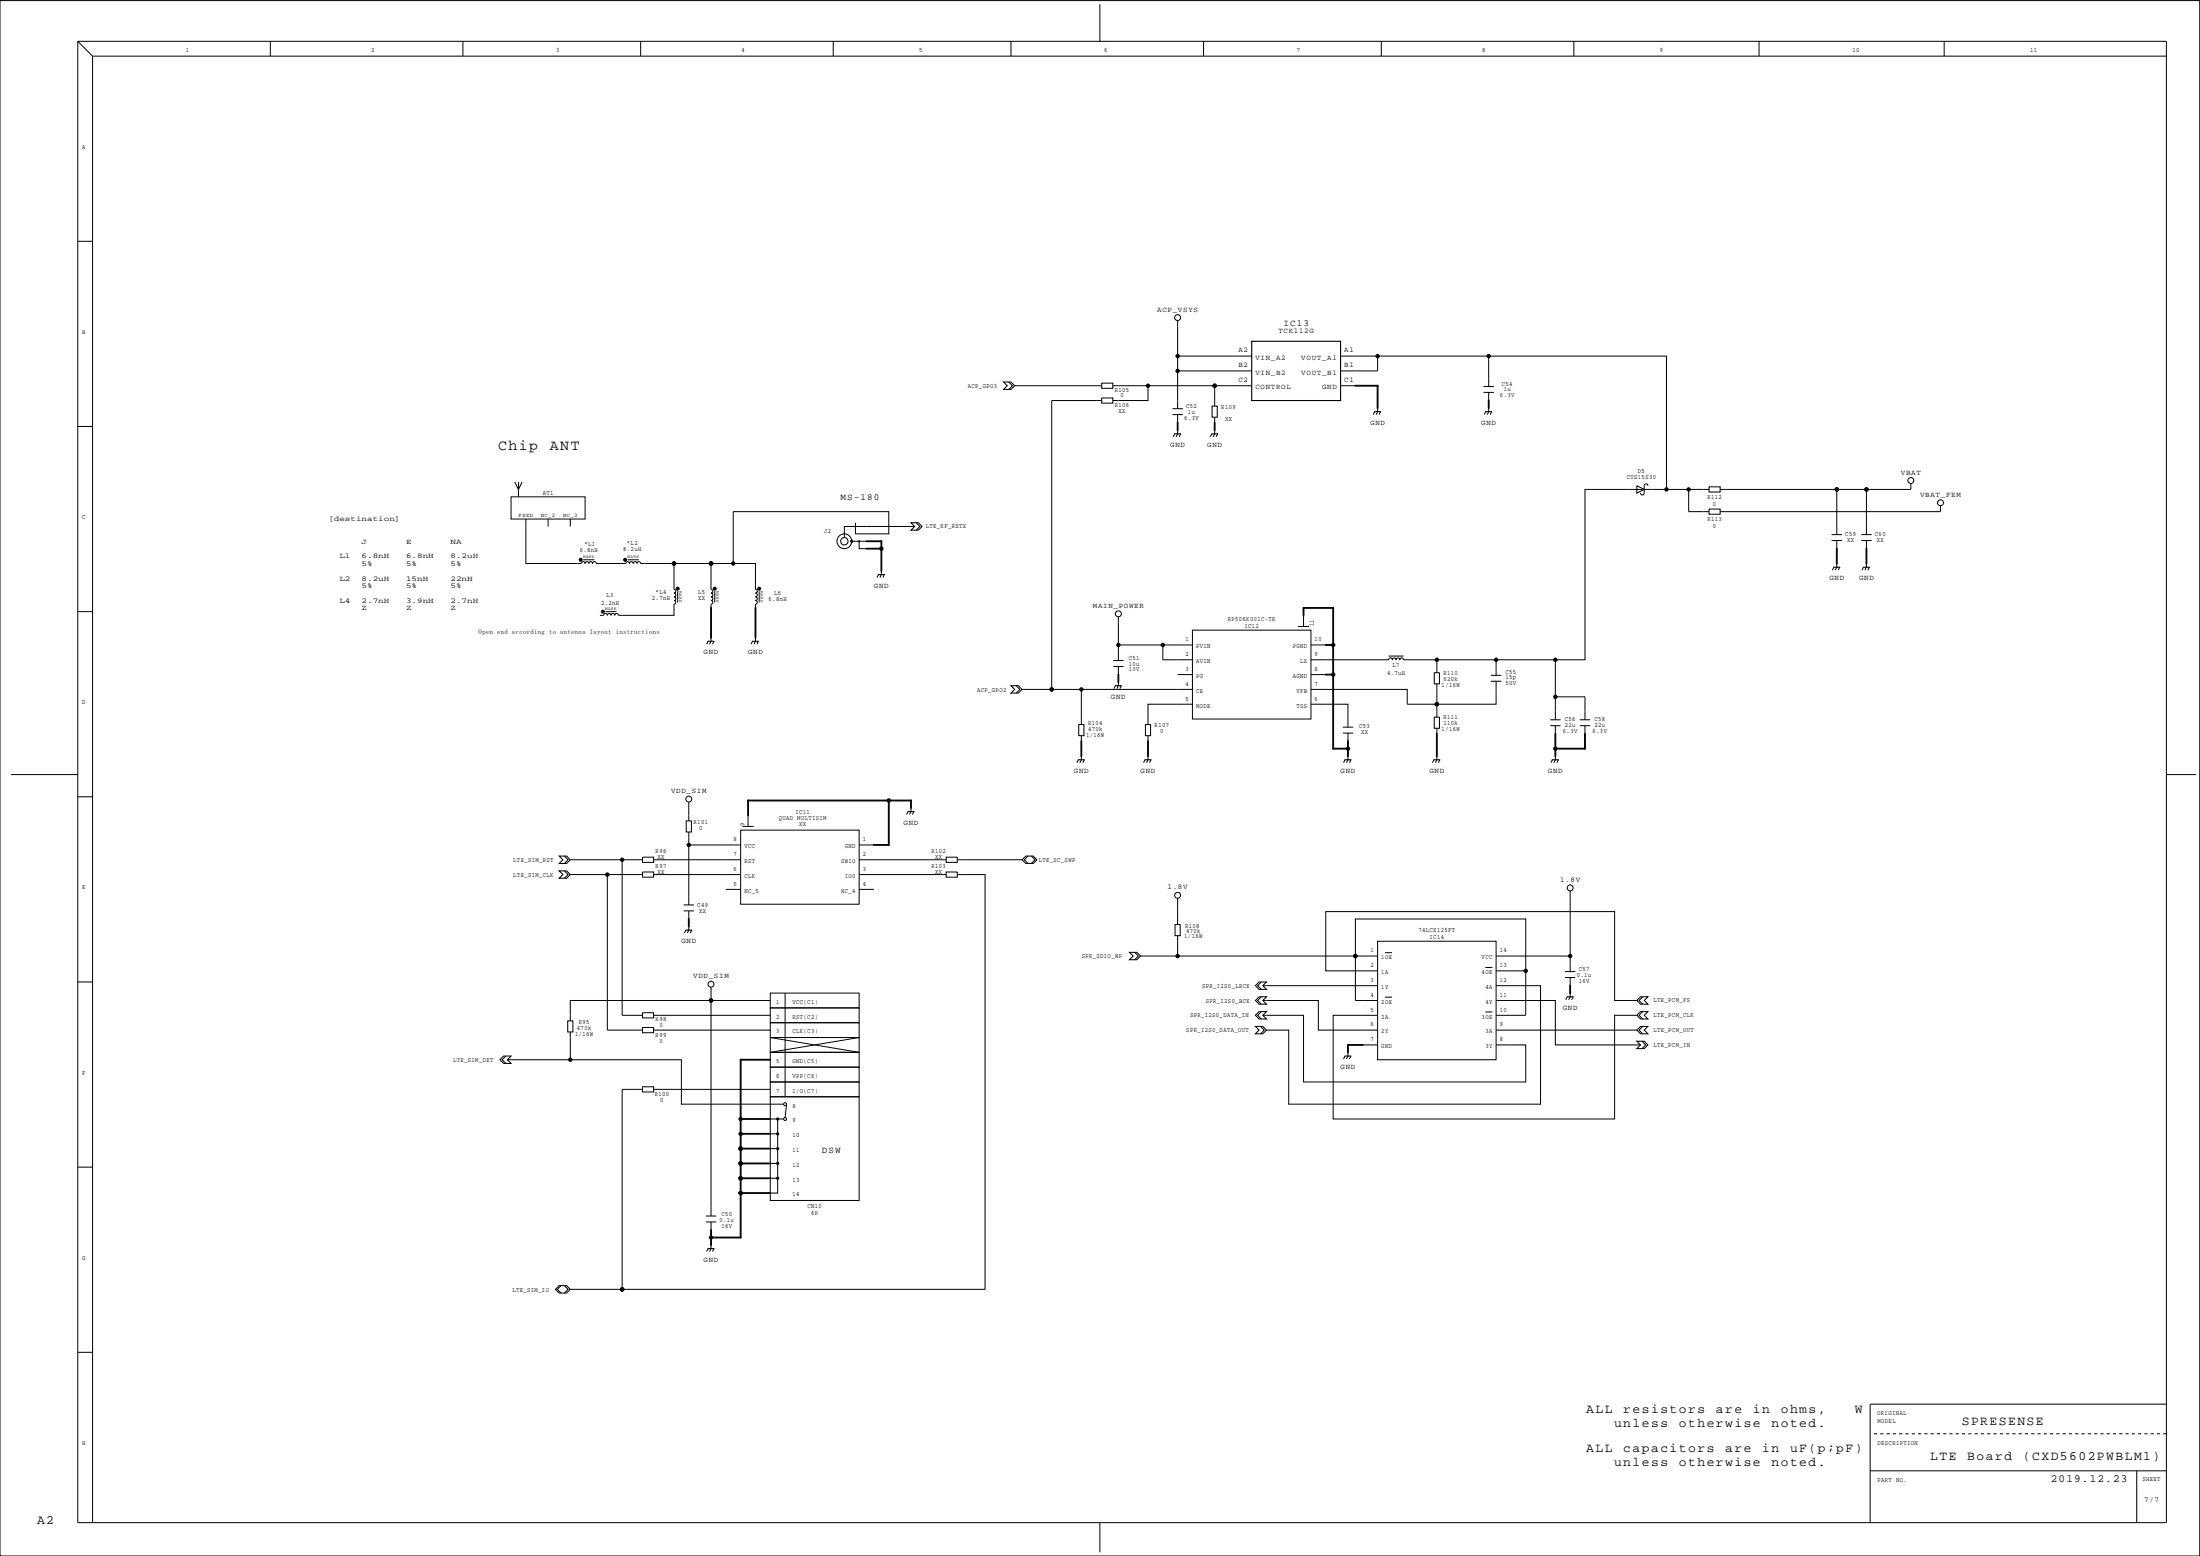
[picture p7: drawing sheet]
<svg xmlns="http://www.w3.org/2000/svg" width="594mm" height="420mm" viewBox="0 0 594 420" stroke-linecap="round" stroke-linejoin="round" font-family="sans-serif">
<g fill="none" stroke="#000" stroke-width=".27">
<path d="M0 .2h594v420h-594zM21 11.2h564v400h-564zM21 11.2l4 4M25 15.2v396M25 15.2h560M73 11.2v4M125 11.2v4M173 11.2v4M225 11.2v4M273 11.2v4M297 1.2v10M325 11.2v4"/>
<path d="M373 11.2v4M425 11.2v4M475 11.2v4M525 11.2v4M21 65.2h4M318 86.6v13.6M318 96.2h20M362 96.2h88v36M372 96.2v4h-10M402 96.2v8.2M21 115.2h4M271 103.2h2l1 1-1 1h-2l1-1z"/>
<path d="M272.4 103.2l1 1-1 1M274 104.2h23.5M297.5 108.2h-13.5v78M297.5 103.5h3v1.4h-3zM297.5 107.5h3v1.4h-3zM300.5 104.2h9.5M316.6 110.4h2.8M316.6 112h2.8M317.2 117.2l-.4 .8M318 116.2v1l-.4 .8M318 112v2.2M318.8 117.2l-.4 .8"/>
<path d="M327.2 117.2l-.4 .8M327.3 109.7h1.4v3h-1.4zM328 116.2v1l-.4 .8M328 104.2v5.5M328 112.7v1.5M328.8 117.2l-.4 .8M338 100.2h-20v10.2M338 104.2h-28v4h-9.5M362 104.2h4M371.2 111.2l-.4 .8M372 110.2v1l-.4 .8M372.8 111.2l-.4 .8"/>
<path d="M400.6 104.4h2.8M400.6 106h2.8M401.2 111.2l-.4 .8M402 110.2v1l-.4 .8M402 106v2.2M402.8 111.2l-.4 .8M138 134.2h20v6h-20zM139 130.2l1 2 1-2M140 130.2v4M442 131.2l2 1-2 1zM445 131.2a.5 .5 0 0 0-.5-.5 .5 .5 0 0 0-.5 .5v2a.5 .5 0 0 1-.5 .5 .5 .5 0 0 1-.5-.5M456 132.2v6h5.5"/>
<path d="M461.5 131.5h3v1.4h-3zM461.5 137.5h3v1.4h-3zM461.5 132.2h-33.5v46h-8M496 132.2v12.2M504 132.2v12.2M516 130.6v1.6h-51.5M524 136.6v1.6h-59.5M142 140.2v12h15a.5 .5 0 0 1 .5-.5 .5 .5 0 0 1 .5 .5 .5 .5 0 0 1 .5-.5 .5 .5 0 0 1 .5 .5 .5 .5 0 0 1 .5-.5 .5 .5 0 0 1 .5 .5 .5 .5 0 0 1 .5-.5 .5 .5 0 0 1 .5 .5h8a.5 .5 0 0 1 .5-.5 .5 .5 0 0 1 .5 .5 .5 .5 0 0 1 .5-.5 .5 .5 0 0 1 .5 .5 .5 .5 0 0 1 .5-.5 .5 .5 0 0 1 .5 .5 .5 .5 0 0 1 .5-.5 .5 .5 0 0 1 .5 .5h19M148 140.2v2M154 140.2v2M157.5 151.2h3M169.5 151.2h3"/>
<path d="M182 152.2v7a.5 .5 0 0 1 .5 .5 .5 .5 0 0 1-.5 .5 .5 .5 0 0 1 .5 .5 .5 .5 0 0 1-.5 .5 .5 .5 0 0 1 .5 .5 .5 .5 0 0 1-.5 .5 .5 .5 0 0 1 .5 .5 .5 .5 0 0 1-.5 .5v3h-15a.5 .5 0 0 0-.5-.5 .5 .5 0 0 0-.5 .5 .5 .5 0 0 0-.5-.5 .5 .5 0 0 0-.5 .5 .5 .5 0 0 0-.5-.5 .5 .5 0 0 0-.5 .5 .5 .5 0 0 0-.5-.5 .5 .5 0 0 0-.5 .5h-1M183 159.7v3M192 152.2v7a.5 .5 0 0 1 .5 .5 .5 .5 0 0 1-.5 .5 .5 .5 0 0 1 .5 .5 .5 .5 0 0 1-.5 .5 .5 .5 0 0 1 .5 .5 .5 .5 0 0 1-.5 .5 .5 .5 0 0 1 .5 .5 .5 .5 0 0 1-.5 .5v1M192 152.2h12v7a.5 .5 0 0 1 .5 .5 .5 .5 0 0 1-.5 .5 .5 .5 0 0 1 .5 .5 .5 .5 0 0 1-.5 .5 .5 .5 0 0 1 .5 .5 .5 .5 0 0 1-.5 .5 .5 .5 0 0 1 .5 .5 .5 .5 0 0 1-.5 .5v1M193 159.7v3M205 159.7v3M230 146.2h4M231 141.2v3h9v-6h-42v14M232 146.2v2h2M237.2 155.2l-.4 .8M238 154.2v1l-.4 .8M238.8 155.2l-.4 .8"/>
<path d="M246 141.2h2l1 1-1 1h-2l1-1zM247 142.2h-19v3M247.4 141.2l1 1-1 1M494.6 144.4h2.8M494.6 146h2.8M495.2 153.2l-.4 .8M496 152.2v1l-.4 .8M496 146v2.2M496.8 153.2l-.4 .8M502.6 146h2.8M502.6 144.4h2.8M503.2 153.2l-.4 .8"/>
<path d="M504 152.2v1l-.4 .8M504 146v2.2M504.8 153.2l-.4 .8M21 165.2h4M163.5 165.2h3M191.2 173.2l-.4 .8M192 172.2v1l-.4 .8M192.8 173.2l-.4 .8M203.2 173.2l-.4 .8M204 172.2v1l-.4 .8M204.8 173.2l-.4 .8M300.6 180h2.8"/>
<path d="M300.6 178.4h2.8M302 166.6v7.6h20M302 174.2v4.2M302 180v2.2M314 174.2v4h8M322 170.2h32v24h-32zM350.5 169.2h3M352 166.2v3M354 178.2h21a.5 .5 0 0 1 .5-.5 .5 .5 0 0 1 .5 .5 .5 .5 0 0 1 .5-.5 .5 .5 0 0 1 .5 .5 .5 .5 0 0 1 .5-.5 .5 .5 0 0 1 .5 .5 .5 .5 0 0 1 .5-.5 .5 .5 0 0 1 .5 .5h9v3.5M354 174.2h4M375 177.2h4M388 178.2h32"/>
<path d="M404 178.2v4.2M420 178.2v16.2M273 185.2h2l1 1-1 1h-2l1-1zM274.4 185.2l1 1-1 1M276 186.2h46M291.3 195.7h1.4v3h-1.4zM292 186.2v9.5M292 198.7v1.5M301.2 185.2l-.4 .8M302 184.2v1l-.4 .8M302.8 185.2l-.4 .8M309.3 195.7h1.4v3h-1.4z"/>
<path d="M310 198.7v1.5M318 182.2h4M322 190.2h-12v5.5M354 190.2h10v6.2M354 182.2h4M362.6 198h2.8M362.6 196.4h2.8M364 198v2.2M387.3 181.7h1.4v3h-1.4zM387.3 193.7h1.4v3h-1.4zM388 184.7v9M388 196.7v1.5"/>
<path d="M402.6 184h2.8M402.6 182.4h2.8M404 184v6.2h-24v-4h-26M418.6 196h2.8M418.6 194.4h2.8M420 188.2h8v6.2M420 196v2.2M426.6 194.4h2.8M426.6 196h2.8M428 196v2.2M3 209.2h18M21 215.2h4"/>
<path d="M186 216.6v5.1M245.2 219.2l-.4 .8M246 218.2v1l-.4 .8M246.8 219.2l-.4 .8M291.2 205.2l-.4 .8M292 204.2v1l-.4 .8M292.8 205.2l-.4 .8M309.2 205.2l-.4 .8M310 204.2v1l-.4 .8M310.8 205.2l-.4 .8M363.2 205.2l-.4 .8M364 204.2v1l-.4 .8"/>
<path d="M364.8 205.2l-.4 .8M387.2 205.2l-.4 .8M388 204.2v1l-.4 .8M388.8 205.2l-.4 .8M419.2 205.2l-.4 .8M420 204.2v1l-.4 .8M420.8 205.2l-.4 .8M585 209.2h8M151 231.2h2l1 1-1 1h-2l1-1zM151 235.2h2l1 1-1 1h-2l1-1zM152.4 231.2l1 1-1 1M152.4 235.2l1 1-1 1"/>
<path d="M154 232.2h19.5M154 236.2h19.5M164 236.2v42h9.5M168 232.2v42h5.5M173.5 231.5h3v1.4h-3zM173.5 235.5h3v1.4h-3zM176.5 232.2h23.5M176.5 236.2h23.5M185.3 221.7h1.4v3h-1.4zM186 224.7v19.7M186 228.2h14M200 224.2h32v20h-32z"/>
<path d="M200.5 223.2h3M202 220.2v3M232 232.2h23.5M232 236.2h23.5M232 228.2h4M255.5 235.5h3v1.4h-3zM255.5 231.5h3v1.4h-3zM258.5 236.2h7.5v112h-112M258.5 232.2h17.5M276 232.2l1-1h2l1 1-1 1h-2zM277.6 231.2l-1 1 1 1M278.5 231.2l1 1-1 1"/>
<path d="M184.6 244.4h2.8M184.6 246h2.8M185.2 251.2l-.4 .8M186 250.2v1l-.4 .8M186 246v2.2M186.8 251.2l-.4 .8M196 240.2h4M232 240.2h4M305 257.2h2l1 1-1 1h-2l1-1zM306.4 257.2l1 1-1 1M308 258.2h64M317.3 249.7h1.4v3h-1.4z"/>
<path d="M318 242.6v7.1M318 252.7v5.5M372 254.2h32v32h-32zM374 257.3h1.9M404 258.2h20M424 240.6v21.8M21 265.2h4M153.3 275.7h1.4v3h-1.4zM154 278.7v7.5M173.5 277.5h3v1.4h-3zM173.5 273.5h3v1.4h-3zM176.5 274.2h31.5"/>
<path d="M176.5 278.2h31.5M192 266.6v61.8M208 276.2h24v4h-24zM208 272.2h24v4h-24zM208 268.2h24v4h-24zM208 270.2h-54v5.5M212 268.2v28M339 277.2h2l1 1-1 1h-2l1-1zM339 270.2l1-1h2l-1 1 1 1h-2zM340 273.2h2l-1 1 1 1h-2l-1-1zM340 265.2h2l-1 1 1 1h-2l-1-1zM340.4 277.2l1 1-1 1"/>
<path d="M340.6 273.2l-1 1 1 1M340.6 269.2l-1 1 1 1M340.6 265.2l-1 1 1 1M341 270.2h15v8h16M341 274.2h11v18h60v-10h-8M341 266.2h31M372 262.2h-14v-16h78v24h6M372 274.2h-12v28h76v-28h6M374 269.3h1.9M401.1 273.3h1.9M401.1 261.3h1.9M404 266.2h12v32h-68v-20h-6"/>
<path d="M404 270.2h16v12h23M404 262.2h8v-14h-46v22h6M404 278.2h38M412 262.2v12h-8M422.6 262.4h2.8M422.6 264h2.8M423.2 269.2l-.4 .8M424 268.2v1l-.4 .8M424 264v2.2M424.8 269.2l-.4 .8M443 273.2h2l-1 1 1 1h-2l-1-1zM443 277.2h2l-1 1 1 1h-2l-1-1z"/>
<path d="M443 269.2h2l-1 1 1 1h-2l-1-1zM443.6 273.2l-1 1 1 1M443.6 277.2l-1 1 1 1M443.6 269.2l-1 1 1 1M135 286.2l1-1h2l-1 1 1 1h-2zM136.6 285.2l-1 1 1 1M137 286.2h47v12h27.6M173.5 293.5h3v1.4h-3zM173.5 294.2h-5.5v54M176.5 294.2h31.5M208 296.2h24v28h-24zM208 292.2h24v4h-24z"/>
<path d="M208 288.2h24v4h-24zM208 284.2h24v4h-24zM208 280.2h24v4h-24zM208 280.2l24 4M212.4 298.2l-.4 3.6M232 280.2l-24 4M363.2 285.2l-.4 .8M364 284.2v1l-.4 .8M364.8 285.2l-.4 .8M368 282.2h4M442 281.2h2l1 1-1 1h-2l1-1zM443.4 281.2l1 1-1 1"/>
<path d="M21 315.2h4M208 302.2h3.6M210 302.2v4h-2M210 306.2v4h-2M210 318.2v4h-2M210 314.2v4h-2M210 310.2v4h-2M190.6 330h2.8M190.6 328.4h2.8M191.2 337.2l-.4 .8M192 336.2v1l-.4 .8M192 330v2.2"/>
<path d="M192.8 337.2l-.4 .8M151 347.2h2l1 1-1 1h-2l-1-1zM151.5 347.2l-1 1 1 1M152.4 347.2l1 1-1 1M21 365.2h4M585 379.2h-80v32M505 397.2h80M506 387.2h.9M507.7 387.2h.9M509.4 387.2h.9M511.1 387.2h.9M512.8 387.2h.9"/>
<path d="M514.5 387.2h.9M516.2 387.2h.9M517.9 387.2h.9M519.6 387.2h.9M521.3 387.2h.9M523 387.2h.9M524.7 387.2h.9M526.4 387.2h.9M528.1 387.2h.9M529.8 387.2h.9M531.5 387.2h.9M533.2 387.2h.9"/>
<path d="M534.9 387.2h.9M536.6 387.2h.9M538.3 387.2h.9M540 387.2h.9M541.7 387.2h.9M543.4 387.2h.8M545.1 387.2h.8M546.8 387.2h.8M548.5 387.2h.8M550.2 387.2h.8M551.9 387.2h.8M553.6 387.2h.8"/>
<path d="M555.3 387.2h.8M557 387.2h.8M558.7 387.2h.8M560.4 387.2h.8M562.1 387.2h.8M563.8 387.2h.8M565.5 387.2h.8M567.2 387.2h.8M568.9 387.2h.8M570.6 387.2h.8M572.3 387.2h.8M574 387.2h.8"/>
<path d="M575.7 387.2h.8M577 397.2v14M577.4 387.2h.8M579.1 387.2h.8M580.8 387.2h.8M582.5 387.2h.8M584.2 387.2h.8M297 411.2v8"/>
<circle cx="318" cy="85.8" r=".8"/>
<circle cx="516" cy="129.8" r=".8"/>
<circle cx="524" cy="135.8" r=".8"/>
<circle cx="156.8" cy="151.2" r=".4"/>
<circle cx="168.8" cy="151.2" r=".4"/>
<circle cx="183" cy="159" r=".4"/>
<circle cx="193" cy="159" r=".4"/>
<circle cx="205" cy="159" r=".4"/>
<circle cx="228" cy="146.2" r="2"/>
<circle cx="228" cy="146.2" r="1"/>
<circle cx="230" cy="146.2" r=".3"/>
<circle cx="162.8" cy="165.2" r=".4"/>
<circle cx="302" cy="165.8" r=".8"/>
<circle cx="186" cy="215.8" r=".8"/>
<circle cx="424" cy="239.8" r=".8"/>
<circle cx="318" cy="241.8" r=".8"/>
<circle cx="192" cy="265.8" r=".8"/>
<circle cx="212" cy="298.2" r=".4"/>
<circle cx="210" cy="314.2" r=".3"/>
<circle cx="210" cy="318.2" r=".3"/>
<circle cx="210" cy="310.2" r=".3"/>
<circle cx="210" cy="306.2" r=".3"/>
<circle cx="210" cy="302.2" r=".3"/>
<circle cx="212" cy="302.2" r=".4"/>
</g>
<g fill="#000">
<path d="M337.9 92l.3 .2v16l-.2 .1-.1-.1zM337.9 92h24.1l.2 .2-.2 .1h-24zM361.9 92l.3 .2v16l-.2 .1-.1-.1zM317.1 117.1l1.7-.1 .2 .2-.2 .1h-1.6zM317.8 114l.3-.1 .2 .3v2l-.3 .2-.2-.2zM327.1 117h1.7l.2 .2-.2 .1h-1.6zM327.8 114l.3-.1 .2 .3v2l-.3 .2-.2-.2zM337.9 108.1l24.1-.1 .2 .2-.2 .1h-24zM365.8 104l6.2-.1 .3 .3-.3 .2h-6zM371.1 111h1.7l.2 .2-.2 .1h-1.6zM371.8 104l.2-.1 .3 .3v6l-.3 .2-.2-.2zM401.1 111h1.7l.2 .2-.2 .1h-1.6z"/>
<path d="M401.8 108l.2-.1 .3 .3v2l-.3 .2-.2-.2zM233.8 148l4.2-.1 .3 .3-.3 .2h-4zM233.8 146l4.2-.1 .3 .3-.3 .2h-4zM237.1 155h1.7l.2 .2-.2 .1h-1.6zM237.8 146l.2-.1 .3 .3v2l-.3 .2-.2-.2zM237.8 148l.3-.1 .2 .3v6l-.3 .2-.2-.2zM495.1 153.1l1.7-.1 .2 .2-.2 .1h-1.6zM495.9 147.9l.3 .3v4l-.2 .2-.2-.2zM503.1 153.1l1.7-.1 .1 .2-.1 .1h-1.6zM503.9 147.9l.3 .3v4l-.2 .2-.2-.2zM191.1 173.1l1.7-.1 .2 .2-.2 .1h-1.6zM191.9 163.9l.4 .3v8l-.3 .2-.2-.2z"/>
<path d="M203.1 173h1.7l.2 .2-.2 .1h-1.6zM203.9 163.9l.4 .3v8l-.3 .2-.2-.2zM351.9 163.9l.4 .3v2l-.3 .2-.2-.2zM351.9 163.9h8.1l.2 .3-.2 .2h-8l-.2-.2zM357.8 174l2.2-.1 .2 .3-.2 .2h-2zM359.9 163.9l.3 .3v10l-.2 .2-.2-.2zM359.9 173.9l.3 .3v8l-.2 .2-.2-.2zM301.1 185h1.7l.2 .2-.2 .1h-1.6zM301.9 181.9l.4 .3v2l-.3 .2-.2-.2zM357.8 182l2.2-.1 .2 .3-.2 .2h-2zM359.9 181.9l.3 .3v20l-.2 .2-.2-.2zM387.9 197.9l.3 .3v6l-.2 .2-.2-.2z"/>
<path d="M419.9 197.9l.4 .3v4l-.3 .2-.2-.2zM427.8 198l.2-.1 .3 .3v4l-.3 .2-.2-.2zM201.8 216l.3-.1 .2 .3v4l-.3 .2-.2-.2zM201.9 215.9h38.1l.3 .3-.3 .2h-38l-.2-.2zM239.9 215.9l.4 .3v12l-.3 .2-.2-.2zM239.8 216l6.2-.1 .3 .3-.3 .2h-6zM245.1 219h1.7l.2 .2-.2 .1h-1.6zM245.8 216l.3-.1 .2 .3v2l-.3 .2-.2-.2zM291.1 205h1.7l.2 .2-.2 .1h-1.6zM291.8 200l.2-.1 .3 .3v4l-.3 .2-.2-.2zM309.1 205.1l1.7-.1 .2 .2-.2 .1h-1.6zM309.9 199.9l.4 .3v4l-.3 .2-.2-.2z"/>
<path d="M359.8 202l4.2-.1 .3 .3-.3 .2h-4zM363.1 205h1.7l.1 .2-.1 .1h-1.6zM363.9 199.9l.4 .3v2l-.3 .2-.2-.2zM363.9 201.9l.4 .3v2l-.3 .2-.2-.2zM387.1 205.1l1.7-.1 .2 .2-.2 .1h-1.6zM419.1 205h1.7l.1 .2-.1 .1h-1.6zM419.9 201.9l.4 .3v2l-.3 .2-.2-.2zM419.8 202l8.2-.1 .3 .3-.3 .2h-8zM235.9 227.9h4.1l.3 .3-.3 .2h-4l-.2-.2zM185.1 251.1l1.7-.1 .2 .2-.2 .1h-1.6zM185.8 248l.2-.1 .3 .3v2l-.3 .2-.2-.2zM423.1 269h1.7l.1 .2-.1 .1h-1.6z"/>
<path d="M423.9 265.9l.4 .3v2l-.3 .2-.2-.2zM199.9 285.9l.4 .3v16l-.3 .2-.2-.2zM199.8 286l8.2-.1 .3 .3-.3 .2h-8zM363.1 285h1.7l.1 .2-.1 .1h-1.6zM363.9 281.9l.4 .3v2l-.3 .2-.2-.2zM363.8 282l4.2-.1 .2 .3-.2 .2h-4zM199.8 302l.2-.1 .3 .3v4l-.3 .2-.2-.2zM199.9 305.9l.4 .3v4l-.3 .2-.2-.2zM199.9 309.9l.4 .3v4l-.3 .2-.2-.2zM199.9 313.9l.4 .3v4l-.3 .2-.2-.2zM199.9 317.9l.4 .3v4l-.3 .2-.2-.2zM199.8 318l8.2-.1 .3 .3-.3 .2h-8z"/>
<path d="M199.8 314l8.2-.1 .3 .3-.3 .2h-8zM199.8 310l8.2-.1 .3 .3-.3 .2h-8zM199.8 306l8.2-.1 .3 .3-.3 .2h-8zM199.8 302l8.2-.1 .3 .3-.3 .2h-8zM191.1 337.1l1.7-.1 .2 .2-.2 .1h-1.6zM191.9 333.9l.4 .3v2l-.3 .2-.2-.2zM191.9 331.9l.4 .3v2l-.3 .2-.2-.2zM191.8 334l8.2-.1 .3 .3-.3 .2h-8zM199.9 321.9l.4 .3v12l-.3 .2-.2-.2zM199.8 322l8.2-.1 .3 .3-.3 .2h-8z"/>
<circle cx="318" cy="96.2" r=".6"/>
<circle cx="372" cy="96.2" r=".6"/>
<circle cx="402" cy="96.2" r=".6"/>
<circle cx="310" cy="104.2" r=".6"/>
<circle cx="318" cy="100.2" r=".6"/>
<circle cx="328" cy="104.2" r=".6"/>
<circle cx="450" cy="132.2" r=".6"/>
<circle cx="456" cy="132.2" r=".6"/>
<circle cx="496" cy="132.2" r=".6"/>
<circle cx="504" cy="132.2" r=".6"/>
<circle cx="156.8" cy="151.2" r=".4"/>
<circle cx="168.8" cy="151.2" r=".4"/>
<circle cx="182" cy="152.2" r=".6"/>
<circle cx="183" cy="159" r=".4"/>
<circle cx="192" cy="152.2" r=".6"/>
<circle cx="193" cy="159" r=".4"/>
<circle cx="198" cy="152.2" r=".6"/>
<circle cx="205" cy="159" r=".4"/>
<circle cx="230" cy="146.2" r=".3"/>
<circle cx="232" cy="146.2" r=".3"/>
<circle cx="238" cy="148.2" r=".6"/>
<circle cx="162.8" cy="165.2" r=".4"/>
<circle cx="302" cy="174.2" r=".6"/>
<circle cx="314" cy="174.2" r=".6"/>
<circle cx="360" cy="174.2" r=".6"/>
<circle cx="388" cy="178.2" r=".6"/>
<circle cx="404" cy="178.2" r=".6"/>
<circle cx="420" cy="178.2" r=".6"/>
<circle cx="284" cy="186.2" r=".6"/>
<circle cx="292" cy="186.2" r=".6"/>
<circle cx="360" cy="182.2" r=".6"/>
<circle cx="388" cy="190.2" r=".6"/>
<circle cx="420" cy="188.2" r=".6"/>
<circle cx="240" cy="216.2" r=".6"/>
<circle cx="364" cy="202.2" r=".6"/>
<circle cx="420" cy="202.2" r=".6"/>
<circle cx="164" cy="236.2" r=".6"/>
<circle cx="168" cy="232.2" r=".6"/>
<circle cx="186" cy="228.2" r=".6"/>
<circle cx="318" cy="258.2" r=".6"/>
<circle cx="366" cy="258.2" r=".6"/>
<circle cx="424" cy="258.2" r=".6"/>
<circle cx="192" cy="270.2" r=".6"/>
<circle cx="412" cy="262.2" r=".6"/>
<circle cx="154" cy="286.2" r=".6"/>
<circle cx="200" cy="314.2" r=".6"/>
<circle cx="200" cy="302.2" r=".6"/>
<circle cx="200" cy="310.2" r=".6"/>
<circle cx="200" cy="306.2" r=".6"/>
<circle cx="200" cy="318.2" r=".6"/>
<circle cx="210" cy="306.2" r=".3"/>
<circle cx="210" cy="314.2" r=".3"/>
<circle cx="210" cy="302.2" r=".3"/>
<circle cx="210" cy="318.2" r=".3"/>
<circle cx="210" cy="310.2" r=".3"/>
<circle cx="192" cy="334.2" r=".6"/>
<circle cx="200" cy="322.2" r=".6"/>
<circle cx="168" cy="348.2" r=".6"/>
</g>
<g font-size="4">
<text x="134.5" y="121.4">Chip</text>
<text x="148.5" y="121.4">ANT</text>
</g>
<g font-size="3.5">
<text x="428.4" y="381.6">ALL</text>
<text x="438.4" y="381.6">resistors</text>
<text x="463.4" y="381.6">are</text>
<text x="473.4" y="381.6">in</text>
<text x="480.9" y="381.6">ohms,</text>
<text x="500.9" y="381.6">W</text>
<text x="435.9" y="385.3">unless</text>
<text x="453.4" y="385.3">otherwise</text>
<text x="478.4" y="385.3">noted.</text>
<text x="529.7" y="384.9">SPRESENSE</text>
<text x="428.4" y="392.1">ALL</text>
<text x="435.9" y="395.8">unless</text>
<text x="438.4" y="392.1">capacitors</text>
<text x="453.4" y="395.8">otherwise</text>
<text x="465.9" y="392.1">are</text>
<text x="475.9" y="392.1">in</text>
<text x="478.4" y="395.8">noted.</text>
<text x="483.4" y="392.1">uF(p;pF)</text>
<text x="521.2" y="394.2">LTE</text>
<text x="531.2" y="394.2">Board</text>
<text x="546.3" y="394.2">(CXD5602PWBLM1)</text>
<text x="10" y="411.4">A2</text>
</g>
<text font-size="3" x="553.8" y="400.2">2019.12.23</text>
<g font-size="2.5">
<text x="346.5" y="88.2">IC13</text>
<text x="227" y="134.9">MS-180</text>
<text x="221.9" y="311.4">DSW</text>
</g>
<g font-size="2">
<text x="312.5" y="84.2">ACP_VSYS</text>
<text x="345.2" y="90">TCK112G</text>
<text x="334.4" y="95.2">A2</text>
<text x="363" y="95.2">A1</text>
<text x="334.4" y="99.2">B2</text>
<text x="339" y="101.2">VIN_B2</text>
<text x="339" y="97.2">VIN_A2</text>
<text x="351.4" y="101.2">VOUT_B1</text>
<text x="351.4" y="97.2">VOUT_A1</text>
<text x="363" y="99.2">B1</text>
<text x="334.4" y="103.2">C2</text>
<text x="339" y="105.2">CONTROL</text>
<text x="357" y="105.2">GND</text>
<text x="363" y="103.2">C1</text>
<text x="370" y="114.7">GND</text>
<text x="400" y="114.7">GND</text>
<text x="316" y="120.7">GND</text>
<text x="326" y="120.7">GND</text>
<text x="513.3" y="128.2">VBAT</text>
<text x="518.5" y="134.2">VBAT_FEM</text>
<text x="88.7" y="140.8">[destination]</text>
<text x="88.7" y="145.3">┌─┬───┬───┬───┐</text>
<text x="97.7" y="146.8">J</text>
<text x="109.7" y="146.8">E</text>
<text x="121.7" y="146.8">NA</text>
<text x="91.7" y="150.8">L1</text>
<text x="97.7" y="150.8">6.8nH</text>
<text x="97.7" y="152.8">5%</text>
<text x="109.7" y="150.8">6.8nH</text>
<text x="109.7" y="152.8">5%</text>
<text x="121.7" y="150.8">8.2uH</text>
<text x="121.7" y="152.8">5%</text>
<text x="91.7" y="156.8">L2</text>
<text x="97.7" y="156.8">8.2uH</text>
<text x="97.7" y="158.8">5%</text>
<text x="109.7" y="156.8">15nH</text>
<text x="109.7" y="158.8">5%</text>
<text x="121.7" y="156.8">22nH</text>
<text x="121.7" y="158.8">5%</text>
<text x="236" y="158.7">GND</text>
<text x="494" y="156.7">GND</text>
<text x="502" y="156.7">GND</text>
<text x="91.7" y="162.8">L4</text>
<text x="97.7" y="162.8">2.7nH</text>
<text x="97.7" y="164.8">Z</text>
<text x="109.7" y="162.8">3.9nH</text>
<text x="109.7" y="164.8">Z</text>
<text x="121.7" y="162.8">2.7nH</text>
<text x="121.7" y="164.8">Z</text>
<text x="295.1" y="164.2">MAIN_POWER</text>
<text x="190" y="176.7">GND</text>
<text x="202" y="176.7">GND</text>
<text x="300" y="188.7">GND</text>
<text x="290" y="208.7">GND</text>
<text x="308" y="208.7">GND</text>
<text x="362" y="208.7">GND</text>
<text x="386" y="208.7">GND</text>
<text x="418" y="208.7">GND</text>
<text x="181.2" y="214.2">VDD_SIM</text>
<text x="244" y="222.7">GND</text>
<text x="421.3" y="238.2">1.8V</text>
<text x="315.3" y="240.2">1.8V</text>
<text x="184" y="254.7">GND</text>
<text x="187.2" y="264.2">VDD_SIM</text>
<text x="422" y="272.7">GND</text>
<text x="362" y="288.7">GND</text>
<text x="190" y="340.7">GND</text>
<text x="579" y="405.7">7/7</text>
</g>
<g font-size="1.8">
<text x="50.2" y="14.2">1</text>
<text x="100.2" y="14.2">2</text>
<text x="150.2" y="14.2">3</text>
<text x="200.2" y="14.2">4</text>
<text x="248.2" y="14.2">5</text>
<text x="298.2" y="14.2">6</text>
<text x="350.2" y="14.2">7</text>
<text x="400.2" y="14.2">8</text>
<text x="448.2" y="14.2">9</text>
<text x="500.2" y="14.2">10</text>
<text x="548.2" y="14.2">11</text>
<text x="22.2" y="40.2">A</text>
<text x="22.2" y="90.2">B</text>
<text x="261.4" y="104.6">ACP_GPO3</text>
<text x="301" y="105.8">R105</text>
<text x="302.5" y="107.3">0</text>
<text x="405" y="107.3">6.3V</text>
<text x="405.5" y="104.1">C54</text>
<text x="406" y="105.7">1u</text>
<text x="301" y="110">R106</text>
<text x="302" y="111.6">XX</text>
<text x="319.8" y="113.4">6.3V</text>
<text x="320.3" y="110.2">C52</text>
<text x="320.8" y="111.8">1u</text>
<text x="329.8" y="110.4">R109</text>
<text x="330.8" y="113.6">XX</text>
<text x="439.3" y="129.3">CUS15S30</text>
<text x="442.3" y="127.7">D5</text>
<text x="146.5" y="133.7">AT1</text>
<text x="461" y="134.7">R112</text>
<text x="462.5" y="136.7">0</text>
<text x="22.2" y="140.2">C</text>
<text x="222.5" y="143.8">J2</text>
<text x="250" y="142.6">LTE_RF_RXTX</text>
<text x="461" y="140.7">R113</text>
<text x="462.5" y="142.7">0</text>
<text x="156.6" y="149.1">6.8nH</text>
<text x="157.8" y="147.6">*L1</text>
<text x="168.3" y="148.8">8.2uH</text>
<text x="169.3" y="147.2">*L2</text>
<text x="498.3" y="144.7">C59</text>
<text x="498.8" y="146.3">XX</text>
<text x="506.3" y="144.7">C60</text>
<text x="506.8" y="146.3">XX</text>
<text x="163.8" y="161.3">L3</text>
<text x="177.1" y="160.5">*L4</text>
<text x="188.6" y="160.5">L5</text>
<text x="209.1" y="160.7">L6</text>
<text x="162.3" y="163.3">2.2nH</text>
<text x="176.1" y="162.1">2.7nH</text>
<text x="188.6" y="162.1">XX</text>
<text x="207.6" y="162.3">6.8nH</text>
<text x="331.6" y="167.7">RP506K001C-TR</text>
<text x="129.3" y="171.2">Open end according to antenna layout instructions</text>
<text x="320.1" y="173.2">1</text>
<text x="336" y="169.7">IC12</text>
<text x="354.8" y="169.2" transform="rotate(-90 354.8 169.2)">11</text>
<text x="355" y="173.2">10</text>
<text x="304.8" y="178.1">C51</text>
<text x="304.8" y="179.7">10u</text>
<text x="320.1" y="177.2">2</text>
<text x="323" y="175.1">PVIN</text>
<text x="323" y="179.1">AVIN</text>
<text x="349.1" y="175.1">PGND</text>
<text x="351.1" y="179.1">LX</text>
<text x="355" y="177.2">9</text>
<text x="304.8" y="181.3">10V</text>
<text x="320.1" y="181.2">3</text>
<text x="320.1" y="185.2">4</text>
<text x="323" y="183.1">PG</text>
<text x="349.1" y="183.1">AGND</text>
<text x="355" y="185.2">7</text>
<text x="355" y="181.2">8</text>
<text x="374.5" y="182.2">4.7uH</text>
<text x="376.1" y="180.2">L7</text>
<text x="389.3" y="185.5">1/16W</text>
<text x="389.8" y="182.3">R110</text>
<text x="389.8" y="183.9">620k</text>
<text x="406.5" y="181.9">C55</text>
<text x="406.5" y="183.5">15p</text>
<text x="406.5" y="185.1">50V</text>
<text x="22.2" y="190.2">D</text>
<text x="263.9" y="186.9">ACP_GPO2</text>
<text x="320.1" y="189.2">5</text>
<text x="323" y="187.1">CE</text>
<text x="323" y="191.1">MODE</text>
<text x="350.1" y="191.1">TSS</text>
<text x="350.1" y="187.1">VFB</text>
<text x="355" y="189.2">6</text>
<text x="293.8" y="195.9">R104</text>
<text x="293.8" y="197.5">470k</text>
<text x="311.8" y="196.2">R107</text>
<text x="313.3" y="197.8">0</text>
<text x="367" y="196.6">C53</text>
<text x="389.3" y="197.4">1/16W</text>
<text x="389.8" y="194.2">R111</text>
<text x="389.8" y="195.8">110k</text>
<text x="422" y="197.8">6.3V</text>
<text x="422.5" y="194.6">C56</text>
<text x="422.5" y="196.2">22u</text>
<text x="430" y="197.8">6.3V</text>
<text x="430.5" y="194.6">C58</text>
<text x="430.5" y="196.2">22u</text>
<text x="293.3" y="199.1">1/16W</text>
<text x="367.5" y="198.2">XX</text>
<text x="210.3" y="221.3">QUAD MULTISIM</text>
<text x="214.8" y="219.7">IC11</text>
<text x="187.3" y="222.6">R101</text>
<text x="188.8" y="224.2">0</text>
<text x="198.1" y="227.2">8</text>
<text x="201" y="223.2" transform="rotate(-90 201 223.2)">9</text>
<text x="215.8" y="222.9">XX</text>
<text x="233" y="227.2">1</text>
<text x="138.6" y="232.9">LTE_SIM_RST</text>
<text x="177" y="230.3">R96</text>
<text x="177.5" y="231.9">XX</text>
<text x="198.1" y="231.2">7</text>
<text x="201" y="233.1">RST</text>
<text x="201" y="229.1">VCC</text>
<text x="227.1" y="233.1">SWIO</text>
<text x="228.1" y="229.1">GND</text>
<text x="233" y="231.2">2</text>
<text x="251.5" y="230.3">R102</text>
<text x="252.5" y="231.9">XX</text>
<text x="280.5" y="232.9">LTE_SC_SWP</text>
<text x="138.6" y="236.9">LTE_SIM_CLK</text>
<text x="177" y="234.3">R97</text>
<text x="177.5" y="235.9">XX</text>
<text x="198.1" y="239.2">5</text>
<text x="198.1" y="235.2">6</text>
<text x="201" y="237.1">CLK</text>
<text x="228.1" y="237.1">IO0</text>
<text x="233" y="235.2">3</text>
<text x="233" y="239.2">4</text>
<text x="251.5" y="234.3">R103</text>
<text x="252.5" y="235.9">XX</text>
<text x="22.2" y="240.2">E</text>
<text x="188.3" y="244.8">C49</text>
<text x="201" y="241.1">NC_5</text>
<text x="227.1" y="241.1">NC_4</text>
<text x="188.8" y="246.4">XX</text>
<text x="320" y="250.7">R108</text>
<text x="320.3" y="251.8">470k</text>
<text x="383" y="251.7">74LCX125FT</text>
<text x="319.8" y="253.4">1/16W</text>
<text x="370.1" y="257.2">1</text>
<text x="386" y="253.7">IC14</text>
<text x="405" y="257.2">14</text>
<text x="292.1" y="258.6">SPR_SDIO_WP</text>
<text x="370.1" y="261.2">2</text>
<text x="373" y="259.1">1OE</text>
<text x="373" y="263.1">1A</text>
<text x="400.1" y="263.1">4OE</text>
<text x="400.1" y="259.1">VCC</text>
<text x="405" y="261.2">13</text>
<text x="425.8" y="263.7">0.1u</text>
<text x="426.3" y="262.1">C57</text>
<text x="324.6" y="266.9">SPR_I2S0_LRCK</text>
<text x="370.1" y="265.2">3</text>
<text x="370.1" y="269.2">4</text>
<text x="373" y="267.1">1Y</text>
<text x="401.1" y="267.1">4A</text>
<text x="405" y="269.2">11</text>
<text x="405" y="265.2">12</text>
<text x="426.3" y="265.3">16V</text>
<text x="177.1" y="275.7">R98</text>
<text x="209.5" y="271.1">1</text>
<text x="209.5" y="275.1">2</text>
<text x="214" y="271.1">VCC(C1)</text>
<text x="214" y="275.1">RST(C2)</text>
<text x="321.3" y="274.6">SPR_I2S0_DATA_IN</text>
<text x="325.6" y="270.9">SPR_I2S0_BCK</text>
<text x="370.1" y="273.2">5</text>
<text x="373" y="271.1">2OE</text>
<text x="373" y="275.1">2A</text>
<text x="400.1" y="275.1">3OE</text>
<text x="401.1" y="271.1">4Y</text>
<text x="405" y="273.2">10</text>
<text x="446.5" y="274.6">LTE_PCM_CLK</text>
<text x="446.5" y="270.6">LTE_PCM_FS</text>
<text x="155.3" y="279.8">1/16W</text>
<text x="155.8" y="278.2">470k</text>
<text x="156.3" y="276.6">R95</text>
<text x="177.1" y="280">R99</text>
<text x="178.1" y="281.6">0</text>
<text x="178.1" y="277.3">0</text>
<text x="209.5" y="279.1">3</text>
<text x="214" y="279.1">CLK(C3)</text>
<text x="320.3" y="278.6">SPR_I2S0_DATA_OUT</text>
<text x="370.1" y="277.2">6</text>
<text x="370.1" y="281.2">7</text>
<text x="373" y="279.1">2Y</text>
<text x="401.1" y="279.1">3A</text>
<text x="405" y="281.2">8</text>
<text x="405" y="277.2">9</text>
<text x="446.5" y="278.6">LTE_PCM_OUT</text>
<text x="122.3" y="286.6">LTE_SIM_DET</text>
<text x="209.5" y="287.1">5</text>
<text x="214" y="287.1">GND(C5)</text>
<text x="373" y="283.1">GND</text>
<text x="401.1" y="283.1">3Y</text>
<text x="446.5" y="282.6">LTE_PCM_IN</text>
<text x="22.2" y="290.2">F</text>
<text x="209.5" y="291.1">6</text>
<text x="214" y="291.1">VPP(C6)</text>
<text x="176.8" y="296">R100</text>
<text x="178.3" y="297.6">0</text>
<text x="209.5" y="295.1">7</text>
<text x="214" y="299.1">8</text>
<text x="214" y="295.1">I/O(C7)</text>
<text x="214" y="303.1">9</text>
<text x="214" y="307.1">10</text>
<text x="214" y="311.1">11</text>
<text x="214" y="315.1">12</text>
<text x="214" y="319.1">13</text>
<text x="214" y="323.1">14</text>
<text x="194.3" y="329.9">0.1u</text>
<text x="194.8" y="328.3">C50</text>
<text x="218" y="326.2">CN10</text>
<text x="219" y="328.2">6P</text>
<text x="194.8" y="331.5">16V</text>
<text x="22.2" y="340.2">G</text>
<text x="138.3" y="348.8">LTE_SIM_IO</text>
<text x="506.9" y="382.2">ORIGINAL</text>
<text x="507" y="384.2">MODEL</text>
<text x="22.2" y="390.2">H</text>
<text x="507" y="390.2">DESCRIPTION</text>
<text x="507" y="400.2">PART NO.</text>
<text x="578.5" y="400">SHEET</text>
</g>
<g font-size="1.5">
<text x="140.1" y="139.7">FEED</text>
<text x="146.1" y="139.7">NC_2</text>
<text x="152.1" y="139.7">NC_3</text>
</g>
<g font-size="1.2">
<text x="157.5" y="150.8">MARK</text>
<text x="169.5" y="150.8">MARK</text>
<text x="183.4" y="159.6" transform="rotate(90 183.4 159.6)">MARK</text>
<text x="193.4" y="159.6" transform="rotate(90 193.4 159.6)">MARK</text>
<text x="205.4" y="159.6" transform="rotate(90 205.4 159.6)">MARK</text>
<text x="163.5" y="164.8">MARK</text>
</g>
</svg>
